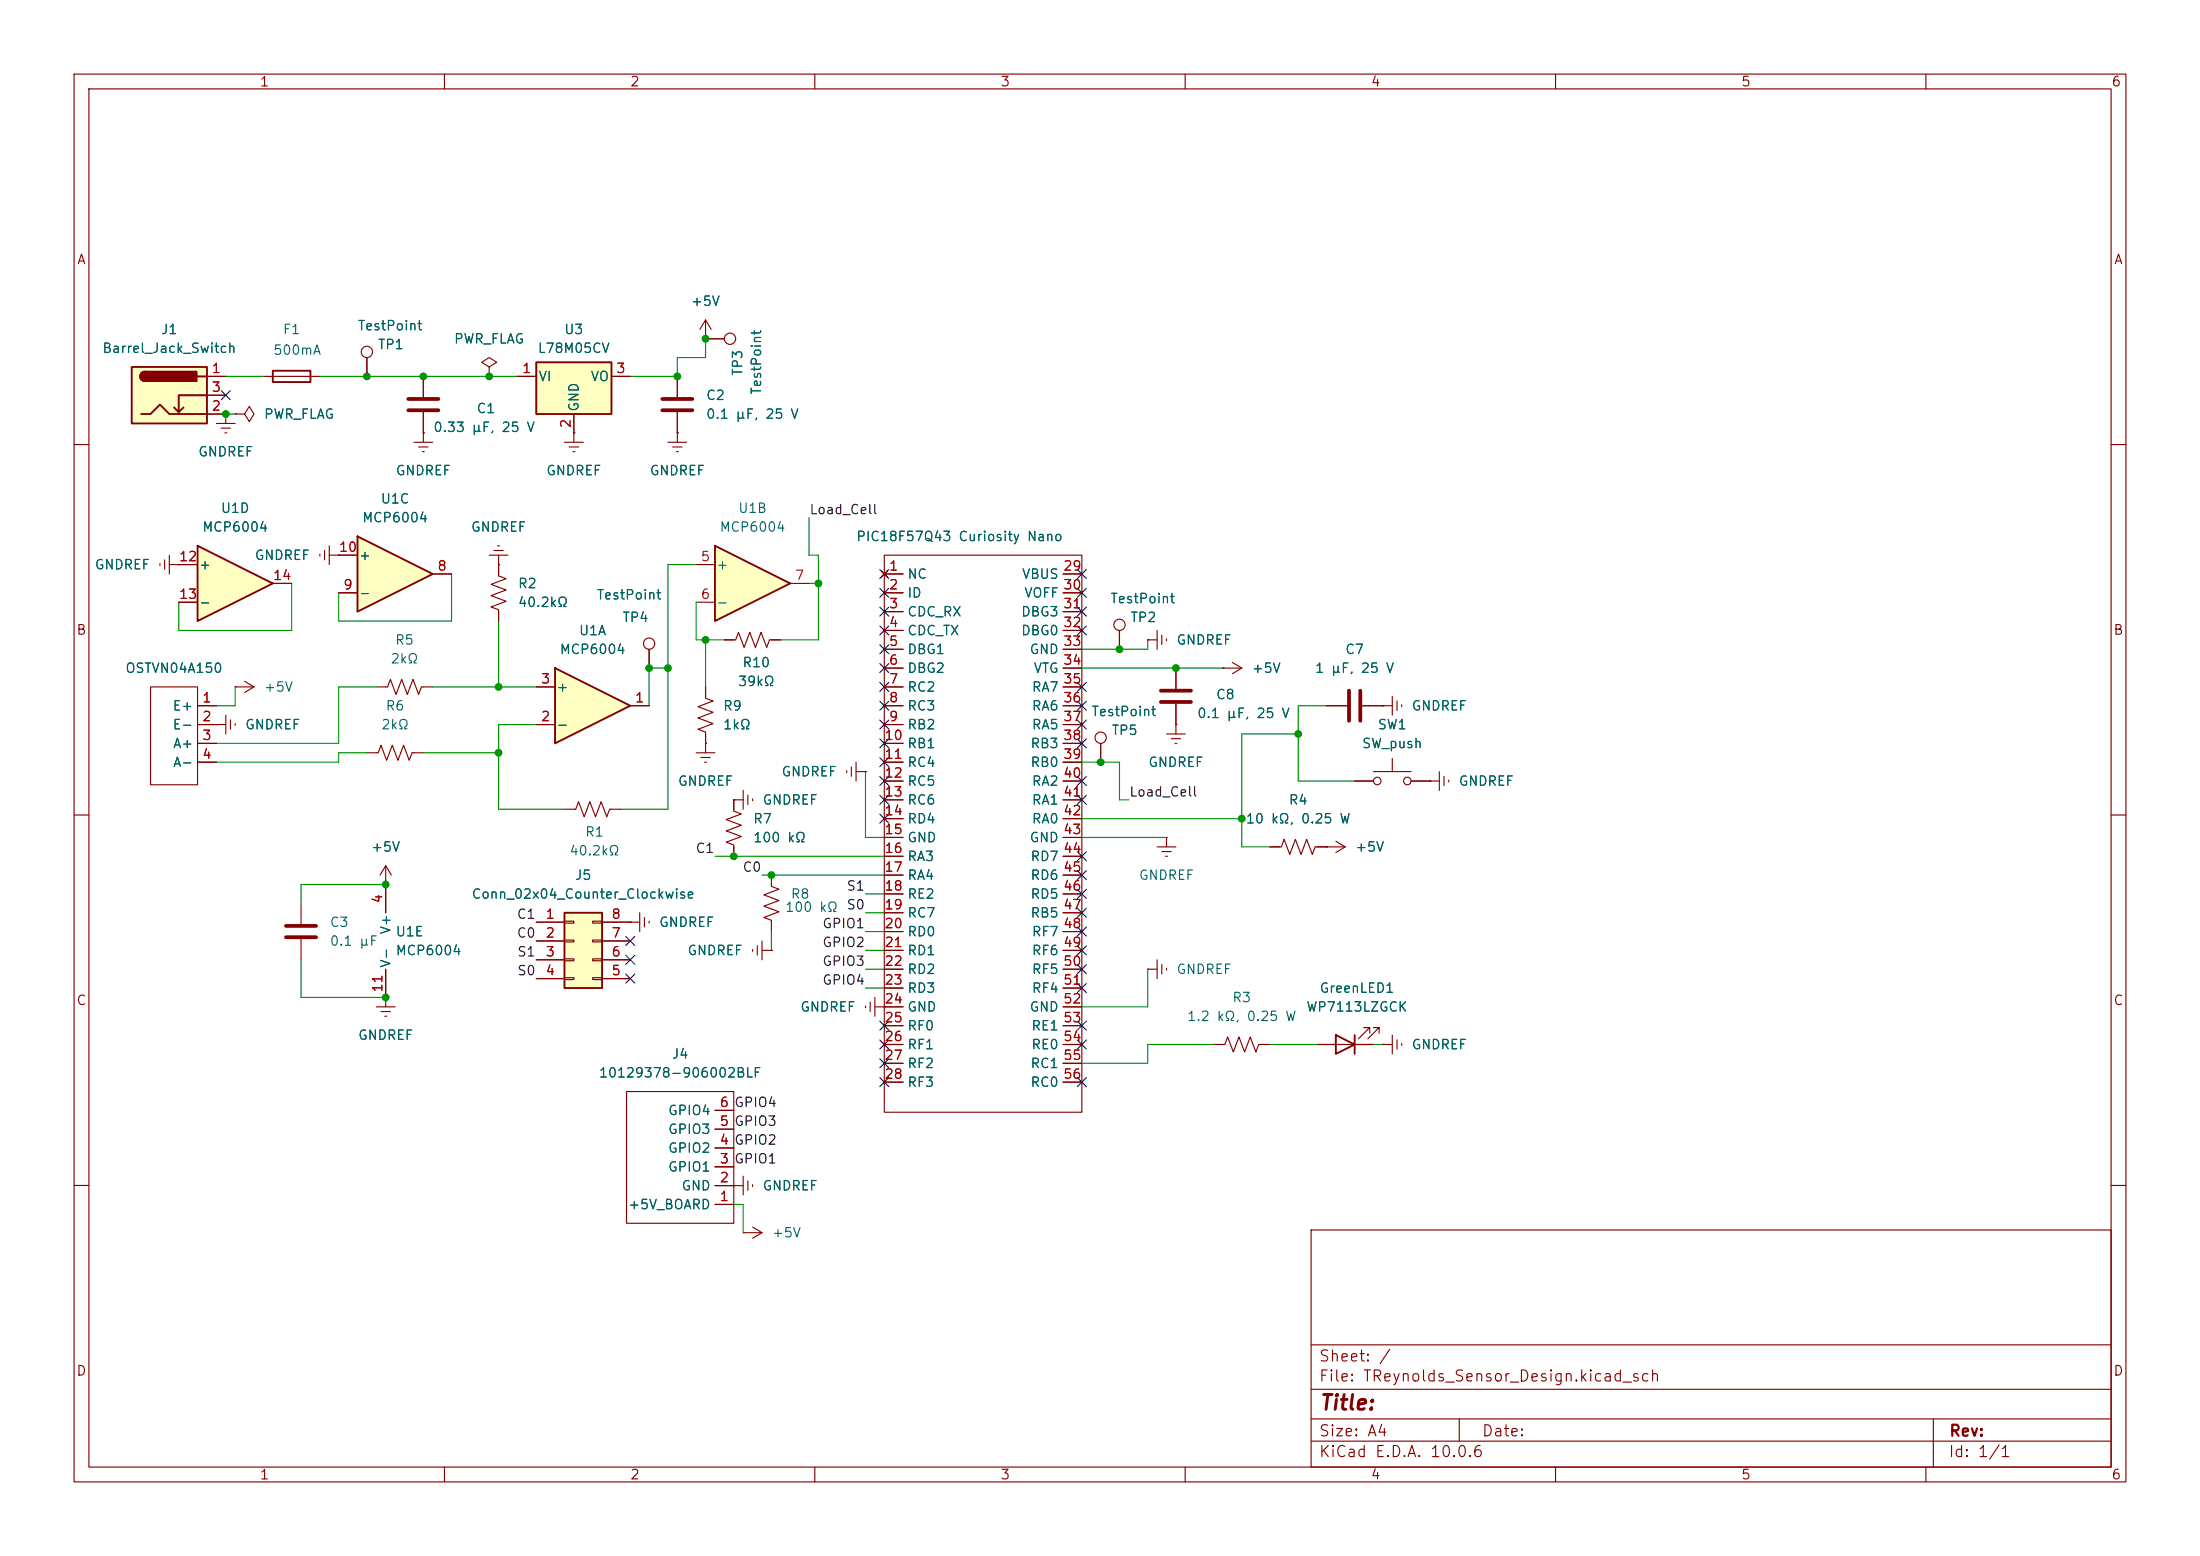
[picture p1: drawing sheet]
<svg xmlns="http://www.w3.org/2000/svg" width="297mm" height="210mm" viewBox="0 0 297 210" stroke-linecap="round" stroke-linejoin="round" font-family="sans-serif">
<g fill="none" stroke="#840000" stroke-width=".15">
<path d="M10 10h277v190h-277zM12 12h273v186h-273zM60 10v2M110 10v2M160 10v2M210 10v2M260 10v2M57.1 50.8v2.8M57.1 55.6v2.8M66 49.5l1.1-.6-1.1-.6-1 .6 1 .6v1.3M66 50.8h.1M10 60h2"/>
<path d="M285 60h2M31.7 92.7h.1M31.7 92.7h2.6M33 91.9l1.3 .8M34.3 92.7l-1.3 .8M10 110h2M285 110h2M10 160h2M177 166h108v32h-108zM285 160h2M60 198v2M110 198v2"/>
<path d="M160 198v2M177 194.5h108M177 191.5h108M177 187.5h108M177 181.5h108M197 191.5v3M210 198v2M260 198v2M261 191.5v6.5"/>
</g>
<path d="M55.1 53.8h4.1M55.1 55.4h4.1" fill="none" stroke="#840000" stroke-width=".51"/>
<path d="M26.7 73.7l10.1 5-10.1 5.1z" fill="#ffffc2"/>
<path d="M26.7 73.7l10.1 5-10.1 5.1z" fill="none" stroke="#840000" stroke-width=".25"/>
<path d="M24.1 76.2h2.6M36.8 78.7h2.6M24.1 81.3h2.6M94 101.6h2.5M94.6 102.2h1.3M95.1 102.9h.3M95.2 100.3h.1M95.2 100.3v1.3" fill="none" stroke="#840000" stroke-width=".15"/>
<path d="M76.2 123.2h5.1v10.2h-5.1z" fill="#ffffc2"/>
<path d="M76.2 123.2h5.1v10.2h-5.1z" fill="none" stroke="#840000" stroke-width=".25"/>
<g fill="none" stroke="#840000" stroke-width=".15">
<path d="M156.2 114.3h2.5M156.8 114.9h1.3M157.4 115.6h.2M157.5 113h.1M157.5 113v1.3M72.4 124.5h3.8M72.4 127h3.8M72.4 129.5h3.8M72.4 132.1h3.8M76.2 124.3h1.3v.3h-1.3zM76.2 126.9h1.3v.2h-1.3zM76.2 129.4h1.3v.3h-1.3z"/>
<path d="M76.2 132h1.3v.2h-1.3zM80 124.3h1.3v.3h-1.3zM80 126.9h1.3v.2h-1.3zM80 129.4h1.3v.3h-1.3zM80 132h1.3v.2h-1.3zM81.3 124.5h3.8M81.3 127h3.8M81.3 129.5h3.8M81.3 132.1h3.8"/>
</g>
<path d="M72.4 48.9h10.1v7h-10.1z" fill="#ffffc2"/>
<path d="M36.8 50h5.1v1.6h-5.1zM72.4 48.9h10.1v7h-10.1z" fill="none" stroke="#840000" stroke-width=".25"/>
<g fill="none" stroke="#840000" stroke-width=".15">
<path d="M35.6 50.8h7.6M49.5 48.3v2.5M69.8 50.8h2.6M77.5 55.9v2.5M82.5 50.8h2.6"/>
<circle cx="49.5" cy="47.5" r=".76"/>
</g>
<path d="M74.9 90.2l10.2 5.1-10.2 5z" fill="#ffffc2"/>
<path d="M74.9 90.2l10.2 5.1-10.2 5z" fill="none" stroke="#840000" stroke-width=".25"/>
<g fill="none" stroke="#840000" stroke-width=".15">
<path d="M76.2 59.7h2.5M77.5 58.4h.1M77.5 58.4v1.3M76.8 60.3h1.3M77.3 61h.3M72.4 97.8h2.5M72.4 92.7h2.5M85.1 95.3h2.5M87.6 87.6v2.6M52.1 119.4v3.8M40.6 121.9v2.8M40.6 126.7v2.8"/>
<path d="M50.8 135.9h2.5M51.4 136.5h1.3M51.9 137.2h.3M52.1 134.6h.1M52.1 130.8v5.1"/>
<circle cx="87.6" cy="86.9" r=".76"/>
</g>
<path d="M38.6 125h4.1M38.6 126.5h4.1" fill="none" stroke="#840000" stroke-width=".51"/>
<path d="M17.8 49.5h10.1v7.7h-10.1z" fill="#ffffc2"/>
<path d="M17.8 49.5h10.1v7.7h-10.1zM19 55.9h1.3l1.3-1.3 1.3 1.3h5M19.6 50.2a.64 .64 0 0 0-.7 .6 .64 .64 0 0 0 .7 .6M24.8 55l-.7 .6M26.7 50.8h1.2M27.9 53.3h-3.8v2.3l-.6-.6" fill="none" stroke="#840000" stroke-width=".25"/>
<g fill="#840000" stroke="#840000" stroke-width=".25">
<path d="M19.1 50.4l.5-.2v1.2a.63 .63 0 0 1-.6-.4 .63 .63 0 0 1 .1-.6z"/>
<path d="M19.6 50.2h6.9v1.2h-6.9z"/>
</g>
<g fill="none" stroke="#840000" stroke-width=".15">
<path d="M27.9 50.8h2.6M27.9 55.9h2.6M27.9 53.3h2.6M90.2 59.7h2.5M91.4 58.4h.1M91.4 50.8v2.8M91.4 55.6v4.1M95.2 45.7h2.6M67.3 76.2v1.5l1 .4-2 .8 2 .7-2 .8 2 .8-2 .7 1 .4v1.5M90.8 60.3h1.3M91.3 61h.3M20.3 92.7h6.4v13.2h-6.4z"/>
<path d="M26.7 97.8h3.8M26.7 95.3h2.5M29.2 97.8h.1M30.5 96.5v2.6M31.1 97.2v1.2M31.7 97.7v.2M95.2 92.7v1.5l1.1 .4-2.1 .8 2.1 .7-2.1 .8 2.1 .8-2.1 .7 1 .4v1.5M97.8 86.4h1.5l.4-1.1 .8 2.1 .7-2.1 .8 2.1 .7-2.1 .8 2.1 .4-1h1.5M151.1 85.1v2.5M26.7 100.3h2.5M26.7 102.9h2.5M49.5 101.6h1.6l.3-1 .8 2 .8-2 .7 2 .8-2 .7 2 .4-1h1.5"/>
<path d="M52.1 119.4h.1M52.1 116.8l-.8 1.3M52.1 116.8l.7 1.3M52.1 116.8v2.6M76.2 109.2h1.5l.4-1 .8 2 .7-2 .8 2 .8-2 .7 2 .4-1h1.5M99.1 108v1.5l1 .4-2.1 .7 2.1 .8-2.1 .7 2.1 .8-2.1 .8 1.1 .3v1.6M114.3 104v.3M114.9 103.5v1.3M115.6 104.1h1.2M115.6 102.9v2.5M116.8 104.1h.1M85.1 124.5h.1"/>
<path d="M85.1 124.5h1.3M86.4 123.2v2.5M87 123.8v1.3M87.6 124.3v.3M116.8 135.8v.2M117.5 135.3v1.2M118.1 135.9h1.3M118.1 134.6v2.6M119.4 135.9h.1"/>
<circle cx="98.6" cy="45.7" r=".76"/>
<circle cx="151.1" cy="84.3" r=".76"/>
</g>
<path d="M89.4 53.8h4.1M89.4 55.4h4.1" fill="none" stroke="#840000" stroke-width=".51"/>
<path d="M96.5 73.7l10.2 5-10.2 5.1z" fill="#ffffc2"/>
<path d="M96.5 73.7l10.2 5-10.2 5.1zM180.3 139.7l2.6 1.3-2.6 1.2zM182.9 139.7v2.5" fill="none" stroke="#840000" stroke-width=".25"/>
<g fill="none" stroke="#840000" stroke-width=".15">
<path d="M29.2 57.2h2.5M29.8 57.8h1.3M30.4 58.4h.2M30.5 55.9h.1M30.5 55.9v1.3M31.7 55.9h1.3l.7-1 .6 1-.6 1-.7-1M31.7 55.9h.1M55.9 59.7h2.5M57.1 58.4h.1M57.1 58.4v1.3M95.2 45.7h.1M95.2 43.2l-.7 1.3"/>
<path d="M95.2 43.2l.8 1.3M95.2 43.2v2.5M56.5 60.3h1.3M57 61h.3M94 76.2h2.5M106.7 78.7h2.5M119 77.1l.8 .8M119.4 74.9h26.6v75.2h-26.6zM119.4 77.5h2.5M119.8 77.1l-.8 .8M143.5 77.5h2.5M94 81.3h2.5"/>
<path d="M119.4 95.3h2.5M119.4 90.2h2.5M119.4 80h2.5M119.4 82.6h2.5M119.4 85.1h2.5M119.4 87.6h2.5M119.4 92.7h2.5M119.4 97.8h2.5M143.5 95.3h2.5M143.5 90.2h2.5M143.5 80h2.5M143.5 82.6h2.5"/>
<path d="M143.5 85.1h2.5M143.5 87.6h2.5M143.5 92.7h2.5M143.5 97.8h2.5M154.9 86.4h.1M154.9 86.4h1.3M156.2 85.1v2.5M156.8 85.7v1.3M157.5 99.1h2.5M157.5 86.2v.3M158.1 99.7h1.3M158.7 97.8h.1"/>
<path d="M158.7 90.2v2.8M158.7 95v4.1M165.1 90.2h.1M165.1 90.2h2.5M166.4 89.4l1.2 .8M167.6 90.2l-1.2 .7M179.1 95.3h2.8M183.9 95.3h4.1M186.7 95.3h.1M188 94v2.5M188.6 94.6v1.3M189.2 95.1v.3"/>
<path d="M99.1 108h.1M99.1 108h1.2M100.3 106.7v2.5M101 107.3v1.3M101.6 107.8v.3M104.1 118.1v1.5l1.1 .4-2.1 .8 2.1 .7-2.1 .8 2.1 .8-2.1 .7 1 .4v1.5M119.4 108h2.5M119.4 105.4h2.5M119.4 100.3h2.5M119.4 102.9h2.5M119.4 110.5h2.5M119.4 113h2.5"/>
<path d="M119.4 115.6h2.5M119.4 118.1h2.5M143.5 108h2.5M143.5 105.4h2.5M143.5 100.3h2.5M143.5 102.9h2.5M143.5 110.5h2.5M143.5 113h2.5M143.5 115.6h2.5M143.5 118.1h2.5M148.6 100.3v2.6M158.6 100.3h.3"/>
<path d="M171.4 114.3h1.6l.4-1 .7 2 .8-2 .7 2 .8-2 .8 2 .3-1h4.1M179.1 114.3h.1M180.3 113.5l1.3 .8M181.6 114.3l-1.3 .8M182.9 105.4h2.5M185.4 104.1h5.1M188 102.4v1.7M190.5 105.4h3.8M193 105.4h.1M194.3 104.1v2.6M194.9 104.8v1.2M195.6 105.3v.2"/>
<path d="M101.6 128.1v.3M102.2 127.6v1.3M102.9 128.3h1.2M102.9 127v2.5M104.1 128.3h.1M119.4 130.8h2.5M119.4 120.7h2.5M119.4 123.2h2.5M119.4 125.7h2.5M119.4 128.3h2.5M119.4 133.4h2.5M119.4 135.9h2.5"/>
<path d="M119.4 138.4h2.5M143.5 130.8h2.5M143.5 120.7h2.5M143.5 123.2h2.5M143.5 125.7h2.5M143.5 128.3h2.5M143.5 133.4h2.5M143.5 135.9h2.5M143.5 138.4h2.5M154.9 130.8h.1M154.9 130.8h1.3M156.2 129.5v2.6"/>
<path d="M156.8 130.2v1.2M157.5 130.7v.2M184.9 139.4v-.7h-.8h.8l-1.5 1.5M186.2 139.4v-.7h-.8h.8l-1.5 1.5M188 139.7v2.5M84.6 147.3h14.5v17.8h-14.5zM96.5 157.5h2.6M96.5 154.9h2.6M96.5 152.4h2.6M96.5 149.9h2.6M100.3 158.8v2.5M101 159.4v1.3"/>
<path d="M101.6 159.9v.2M119.4 141h2.5M119.4 143.5h2.5M119.4 146.1h2.5M143.5 141h2.5M143.5 143.5h2.5M143.5 146.1h2.5M163.8 141h1.6l.3-1 .8 2 .8-2 .7 2 .8-2 .7 2 .4-1h1.5M177.8 141h7.6M186.7 141h.1M186.7 141h1.3M188.6 140.3v1.3"/>
<path d="M189.2 140.8v.3M96.5 162.6h2.6M96.5 160h3.8M99.1 160h.1M100.3 166.4h.1M100.3 166.4h2.6M101.6 165.6l1.3 .8M102.9 166.4l-1.3 .7"/>
<circle cx="148.6" cy="99.6" r=".76"/>
<circle cx="185.9" cy="105.4" r=".51"/>
<circle cx="190" cy="105.4" r=".51"/>
</g>
<path d="M156.7 93.2h4.1M156.7 94.7h4.1M182.1 93.2v4.1M183.6 93.2v4.1" fill="none" stroke="#840000" stroke-width=".51"/>
<path d="M48.3 72.4l10.1 5.1-10.1 5.1z" fill="#ffffc2"/>
<path d="M48.3 72.4l10.1 5.1-10.1 5.1z" fill="none" stroke="#840000" stroke-width=".25"/>
<g fill="none" stroke="#840000" stroke-width=".15">
<path d="M27.9 50.8h2.6M27.9 55.9h2.6M27.9 53.3h2.6M30.5 55.9h.1M31.7 55.9h.1M49.5 48.3v2.5M57.1 58.4h.1M57.1 50.8v2.8M57.1 55.6v2.8M66 50.8h.1M69.8 50.8h2.6M77.5 58.4h.1"/>
<path d="M77.5 55.9v2.5M82.5 50.8h2.6M91.4 58.4h.1M91.4 50.8v2.8M91.4 55.6v2.8M95.2 45.7h.1M95.2 45.7h2.6M21.6 76.1v.2M22.2 75.6v1.2M22.9 76.2h3.8M22.9 74.9v2.6M24.1 76.2h.1"/>
<path d="M36.8 78.7h2.6M43.2 74.8v.3M43.8 74.3v1.3M44.4 74.9h3.9M44.4 73.7v2.5M45.7 74.9h.1M58.4 77.5h2.6M66 74.9h2.6M66.7 74.3h1.2M67.2 73.7h.2M67.3 76.2h.1M67.3 74.9v2.6"/>
<path d="M119 77.1l.8 .8M119.4 77.5h2.5M119.8 77.1l-.8 .8M143.5 77.5h2.5M24.1 81.3h2.6M26.7 95.3h2.5M26.7 97.8h2.5M29.2 97.8h.1M45.7 80h2.6M50.8 92.7h1.5l.4-1 .8 2 .7-2 .8 2 .8-2 .7 2 .4-1h1.5M67.3 82.6v1.2M72.4 92.7h2.5"/>
<path d="M72.4 97.8h2.5M85.1 95.3h2.5M87.6 87.6v2.6M95.2 92.7v1.3M95.2 99.1v1.2M97.8 86.4h1.3M104.1 86.4h1.3M119.4 80h2.5M119.4 92.7h2.5M119.4 82.6h2.5M119.4 85.1h2.5M119.4 87.6h2.5"/>
<path d="M119.4 90.2h2.5M119.4 95.3h2.5M119.4 97.8h2.5M143.5 80h2.5M143.5 92.7h2.5M143.5 82.6h2.5M143.5 85.1h2.5M143.5 87.6h2.5M143.5 90.2h2.5M143.5 95.3h2.5M143.5 97.8h2.5M151.1 85.1v2.5"/>
<path d="M154.9 86.4h.1M158.7 97.8h.1M158.7 90.2v2.8M158.7 95v2.8M165.1 90.2h.1M179.1 95.3h2.8M183.9 95.3h2.8M186.7 95.3h.1M26.7 100.3h2.5M26.7 102.9h2.5M52.1 119.4h.1M52.1 119.4v3.8"/>
<path d="M95.2 100.3h.1M99.1 108h.1M99.1 108v1.2M99.1 114.3v1.3M116.8 104.1h.1M119.4 100.3h2.5M119.4 102.9h2.5M119.4 105.4h2.5M119.4 108h2.5M119.4 110.5h2.5M119.4 113h2.5M119.4 115.6h2.5"/>
<path d="M119.4 118.1h2.5M143.5 100.3h2.5M143.5 102.9h2.5M143.5 105.4h2.5M143.5 108h2.5M143.5 110.5h2.5M143.5 113h2.5M143.5 115.6h2.5M143.5 118.1h2.5M148.6 100.3v2.6M171.4 114.3h1.3M177.8 114.3h1.3"/>
<path d="M179.1 114.3h.1M182.9 105.4h2.5M190.5 105.4h2.5M193 105.4h.1M52.1 134.6h.1M52.1 130.8v3.8M72.4 124.5h3.8M72.4 127h3.8M72.4 129.5h3.8M72.4 132.1h3.8M81.3 124.5h3.8M81.3 127h3.8"/>
<path d="M81.3 129.5h3.8M81.3 132.1h3.8M85.1 124.5h.1M104.1 128.3h.1M119.4 135.9h.1M119.4 120.7h2.5M119.4 123.2h2.5M119.4 125.7h2.5M119.4 128.3h2.5M119.4 130.8h2.5M119.4 133.4h2.5M119.4 135.9h2.5"/>
<path d="M119.4 138.4h2.5M143.5 120.7h2.5M143.5 123.2h2.5M143.5 125.7h2.5M143.5 128.3h2.5M143.5 130.8h2.5M143.5 133.4h2.5M143.5 135.9h2.5M143.5 138.4h2.5M96.5 157.5h2.6M96.5 154.9h2.6M96.5 152.4h2.6"/>
<path d="M96.5 149.9h2.6M119.4 141h2.5M119.4 143.5h2.5M119.4 146.1h2.5M143.5 141h2.5M143.5 143.5h2.5M143.5 146.1h2.5M177.8 141h2.5M182.9 141h2.5M186.7 141h.1M96.5 162.6h2.6M96.5 160h2.6"/>
<path d="M99.1 160h.1"/>
</g>
<g fill="none" stroke="#009600" stroke-width=".15">
<path d="M30.5 50.8h5.1M30.5 55.9h1.2M43.2 50.8h26.6M95.2 45.7v2.6h-3.8v2.5h-6.3M39.4 78.7v6.4h-15.3v-3.8M61 77.5v6.3h-15.3v-3.8M94 76.2h-3.8v33h-6.4M109.2 69.9v5h1.3v11.5h-5.1M109.2 78.7h1.3M31.7 92.7v2.6h-2.5M50.8 92.7h-5.1v7.6h-16.5M58.4 92.7h14"/>
<path d="M67.3 83.8v8.9M72.4 97.8h-5.1v11.4h8.9M90.2 90.2h-2.6v5.1M94 81.3v5.1h3.8M95.2 86.4v6.3M146 90.2h19.1M154.9 86.4v1.2h-8.9M175.3 99.1h-7.7v15.2h3.8M179.1 95.3h-3.8v10.1h7.6M49.5 101.6h-3.8v1.3h-16.5M52.1 119.4h-11.5v2.5M57.1 101.6h10.2"/>
<path d="M96.5 115.6h22.9M102.9 118.1h16.5M116.8 104.1v8.9h2.6M146 102.9h5.1v5.1h1.3M146 113h11.5M146 110.5h21.6M40.6 129.5v5.1h11.5M104.1 125.7v2.6M116.8 133.4h2.6M116.8 125.7h2.6M116.8 130.8h2.6M116.8 128.3h2.6"/>
<path d="M116.8 120.7h2.6M116.8 123.2h2.6M154.9 130.8v5.1h-8.9M163.8 141h-8.9v2.5h-8.9M171.4 141h6.4M185.4 141h1.3M99.1 162.6h1.2v3.8"/>
</g>
<g fill="none" stroke="#000084" stroke-width=".15">
<path d="M29.9 52.7l1.2 1.2M31.1 52.7l-1.2 1.2M118.8 76.9l1.2 1.2M118.8 79.4l1.2 1.2M120 76.9l-1.2 1.2M120 79.4l-1.2 1.2M145.4 79.4l1.3 1.2M145.4 76.9l1.3 1.2M146.7 79.4l-1.3 1.2M146.7 76.9l-1.3 1.2M118.8 99.7l1.2 1.2M118.8 94.6l1.2 1.3"/>
<path d="M118.8 87l1.2 1.2M118.8 81.9l1.2 1.3M118.8 89.6l1.2 1.2M118.8 97.2l1.2 1.2M118.8 92.1l1.2 1.2M118.8 84.5l1.2 1.2M120 99.7l-1.2 1.2M120 94.6l-1.2 1.3M120 87l-1.2 1.2M120 81.9l-1.2 1.3M120 89.6l-1.2 1.2M120 97.2l-1.2 1.2"/>
<path d="M120 92.1l-1.2 1.2M120 84.5l-1.2 1.2M145.4 97.2l1.3 1.2M145.4 81.9l1.3 1.3M145.4 99.7l1.3 1.2M145.4 94.6l1.3 1.3M145.4 92.1l1.3 1.2M145.4 84.5l1.3 1.2M146.7 97.2l-1.3 1.2M146.7 81.9l-1.3 1.3M146.7 99.7l-1.3 1.2M146.7 94.6l-1.3 1.3"/>
<path d="M146.7 92.1l-1.3 1.2M146.7 84.5l-1.3 1.2M118.8 102.3l1.2 1.2M118.8 107.3l1.2 1.3M118.8 104.8l1.2 1.2M118.8 109.9l1.2 1.2M120 102.3l-1.2 1.2M120 107.3l-1.2 1.3M120 104.8l-1.2 1.2M120 109.9l-1.2 1.2M145.4 107.3l1.3 1.3M145.4 115l1.3 1.2"/>
<path d="M145.4 104.8l1.3 1.2M145.4 117.5l1.3 1.2M146.7 107.3l-1.3 1.3M146.7 115l-1.3 1.2M146.7 104.8l-1.3 1.2M146.7 117.5l-1.3 1.2M84.5 131.5l1.2 1.2M84.5 128.9l1.2 1.2M84.5 126.4l1.2 1.2M85.7 128.9l-1.2 1.2M85.7 131.5l-1.2 1.2M85.7 126.4l-1.2 1.2"/>
<path d="M118.8 137.8l1.2 1.2M120 137.8l-1.2 1.2M145.4 132.7l1.3 1.3M145.4 137.8l1.3 1.2M145.4 127.7l1.3 1.2M145.4 120l1.3 1.3M145.4 122.6l1.3 1.2M145.4 125.1l1.3 1.2M145.4 130.2l1.3 1.2M146.7 132.7l-1.3 1.3M146.7 137.8l-1.3 1.2M146.7 127.7l-1.3 1.2"/>
<path d="M146.7 120l-1.3 1.3M146.7 122.6l-1.3 1.2M146.7 125.1l-1.3 1.2M146.7 130.2l-1.3 1.2M118.8 142.9l1.2 1.2M118.8 145.4l1.2 1.3M118.8 140.4l1.2 1.2M120 142.9l-1.2 1.2M120 145.4l-1.2 1.3M120 140.4l-1.2 1.2M145.4 140.4l1.3 1.2M145.4 145.4l1.3 1.3"/>
<path d="M146.7 140.4l-1.3 1.2M146.7 145.4l-1.3 1.3"/>
</g>
<g fill="#009600" stroke="#009600" stroke-width=".14">
<circle cx="87.6" cy="90.2" r=".46"/>
<circle cx="52.1" cy="134.6" r=".46"/>
<circle cx="52.1" cy="119.4" r=".46"/>
<circle cx="151.1" cy="87.6" r=".46"/>
<circle cx="167.6" cy="110.5" r=".46"/>
<circle cx="148.6" cy="102.9" r=".46"/>
<circle cx="158.7" cy="90.2" r=".46"/>
<circle cx="99.1" cy="115.6" r=".46"/>
<circle cx="95.2" cy="45.7" r=".46"/>
<circle cx="66" cy="50.8" r=".46"/>
<circle cx="67.3" cy="92.7" r=".46"/>
<circle cx="91.4" cy="50.8" r=".46"/>
<circle cx="175.3" cy="99.1" r=".46"/>
<circle cx="49.5" cy="50.8" r=".46"/>
<circle cx="57.1" cy="50.8" r=".46"/>
<circle cx="67.3" cy="101.6" r=".46"/>
<circle cx="30.5" cy="55.9" r=".46"/>
<circle cx="90.2" cy="90.2" r=".46"/>
<circle cx="95.2" cy="86.4" r=".46"/>
<circle cx="110.5" cy="78.7" r=".46"/>
<circle cx="104.1" cy="118.1" r=".46"/>
</g>
<text font-size="2" fill="#840000" x="178" y="190.8">Title:</text>
<g font-size="1.5" fill="#840000">
<text x="178" y="184.1">Sheet: /</text>
<text x="178" y="186.8">File: TReynolds_Sensor_Design.kicad_sch</text>
<text x="178" y="197">KiCad E.D.A. 10.0.6</text>
<text x="178" y="194.2">Size: A4</text>
<text x="200" y="194.2">Date:</text>
<text x="263" y="197">Id: 1/1</text>
<text x="263" y="194.2">Rev:</text>
</g>
<g font-size="1.3" fill="#840000">
<text x="35" y="12">1</text>
<text x="85" y="12">2</text>
<text x="135" y="12">3</text>
<text x="185" y="12">4</text>
<text x="235" y="12">5</text>
<text x="285" y="12">6</text>
<text x="10.3" y="36">A</text>
<text x="285.3" y="36">A</text>
<text x="10.2" y="86">B</text>
<text x="285.2" y="86">B</text>
<text x="10.2" y="136">C</text>
<text x="285.2" y="136">C</text>
<text x="10.2" y="186">D</text>
<text x="285.2" y="186">D</text>
<text x="35" y="200">1</text>
<text x="85" y="200">2</text>
<text x="135" y="200">3</text>
<text x="185" y="200">4</text>
<text x="235" y="200">5</text>
<text x="285" y="200">6</text>
</g>
<g font-size="1.3" fill="#006464">
<text x="93.2" y="41.6">+5V</text>
<text x="13.7" y="48">Barrel_Jack_Switch</text>
<text x="21.6" y="45.4">J1</text>
<text x="38.1" y="45.4">F1</text>
<text x="48.2" y="44.9">TestPoint</text>
<text x="50.9" y="47.4">TP1</text>
<text x="61.2" y="46.7">PWR_FLAG</text>
<text x="72.5" y="48">L78M05CV</text>
<text x="76.1" y="45.4">U3</text>
<text x="36.8" y="48.2">500mA</text>
<text x="72.6" y="51.8">VI</text>
<text x="79.6" y="51.8">VO</text>
<text x="100.5" y="50.8" transform="rotate(-90 100.5 50.8)">TP3</text>
<text x="103.1" y="53.4" transform="rotate(-90 103.1 53.4)">TestPoint</text>
<text x="35.5" y="56.8">PWR_FLAG</text>
<text x="58.4" y="58.6">0.33 µF, 25 V</text>
<text x="64.2" y="56.1">C1</text>
<text x="78.4" y="55.7" transform="rotate(-90 78.4 55.7)">GND</text>
<text x="95.2" y="54.3">C2</text>
<text x="95.2" y="56.8">0.1 µF, 25 V</text>
<text x="26.7" y="61.9">GNDREF</text>
<text x="53.3" y="64.5">GNDREF</text>
<text x="73.7" y="64.5">GNDREF</text>
<text x="87.6" y="64.5">GNDREF</text>
<text x="29.7" y="69.5">U1D</text>
<text x="48.8" y="70.8">MCP6004</text>
<text x="51.3" y="68.3">U1C</text>
<text x="99.6" y="69.5">U1B</text>
<text x="12.7" y="77.2">GNDREF</text>
<text x="26.8" y="77.2">+</text>
<text x="27.2" y="72.1">MCP6004</text>
<text x="34.3" y="75.9">GNDREF</text>
<text x="48.4" y="75.9">+</text>
<text x="63.5" y="72.1">GNDREF</text>
<text x="96.6" y="77.2">+</text>
<text x="97.1" y="72.1">MCP6004</text>
<text x="115.5" y="73.4">PIC18F57Q43 Curiosity Nano</text>
<text x="26.8" y="82.2">-</text>
<text x="48.4" y="81">-</text>
<text x="69.8" y="79.7">R2</text>
<text x="69.8" y="82.2">40.2kΩ</text>
<text x="80.5" y="81.2">TestPoint</text>
<text x="96.6" y="82.2">-</text>
<text x="122.4" y="78.4">NC</text>
<text x="122.4" y="81">ID</text>
<text x="122.4" y="83.5">CDC_RX</text>
<text x="137.8" y="83.5">DBG3</text>
<text x="137.9" y="78.4">VBUS</text>
<text x="138.2" y="81">VOFF</text>
<text x="149.8" y="81.7">TestPoint</text>
<text x="52.6" y="89.9">2kΩ</text>
<text x="53.2" y="87.3">R5</text>
<text x="75.5" y="88.6">MCP6004</text>
<text x="78.1" y="86.1">U1A</text>
<text x="83.9" y="84.3">TP4</text>
<text x="122.4" y="86.1">CDC_TX</text>
<text x="122.4" y="88.6">DBG1</text>
<text x="137.8" y="86.1">DBG0</text>
<text x="138.9" y="88.6">GND</text>
<text x="152.5" y="84.3">TP2</text>
<text x="158.7" y="87.3">GNDREF</text>
<text x="181.5" y="88.6">C7</text>
<text x="16.8" y="91.1">OSTVN04A150</text>
<text x="35.5" y="93.7">+5V</text>
<text x="75" y="93.7">+</text>
<text x="99.5" y="92.9">39kΩ</text>
<text x="100.1" y="90.4">R10</text>
<text x="122.4" y="91.1">DBG2</text>
<text x="122.4" y="93.7">RC2</text>
<text x="139.2" y="93.7">RA7</text>
<text x="139.4" y="91.1">VTG</text>
<text x="164.1" y="94.7">C8</text>
<text x="168.9" y="91.1">+5V</text>
<text x="177.4" y="91.1">1 µF, 25 V</text>
<text x="23.2" y="96.2">E+</text>
<text x="23.2" y="98.8">E-</text>
<text x="23.3" y="101.3">A+</text>
<text x="33" y="98.8">GNDREF</text>
<text x="51.4" y="98.8">2kΩ</text>
<text x="52" y="96.2">R6</text>
<text x="75" y="98.8">-</text>
<text x="97.5" y="96.2">R9</text>
<text x="97.5" y="98.8">1kΩ</text>
<text x="122.4" y="96.2">RC3</text>
<text x="122.4" y="98.8">RB2</text>
<text x="122.4" y="101.3">RB1</text>
<text x="139" y="101.3">RB3</text>
<text x="139.2" y="96.2">RA6</text>
<text x="139.2" y="98.8">RA5</text>
<text x="147.3" y="97">TestPoint</text>
<text x="150" y="99.5">TP5</text>
<text x="161.5" y="97.2">0.1 µF, 25 V</text>
<text x="183.8" y="101.3">SW_push</text>
<text x="185.9" y="98.8">SW1</text>
<text x="190.5" y="96.2">GNDREF</text>
<text x="23.3" y="103.8">A-</text>
<text x="91.4" y="106.4">GNDREF</text>
<text x="105.4" y="105.1">GNDREF</text>
<text x="122.4" y="103.8">RC4</text>
<text x="122.4" y="106.4">RC5</text>
<text x="139" y="103.8">RB0</text>
<text x="139.2" y="106.4">RA2</text>
<text x="154.9" y="103.8">GNDREF</text>
<text x="196.8" y="106.4">GNDREF</text>
<text x="78.9" y="113.2">R1</text>
<text x="101.6" y="111.5">R7</text>
<text x="101.6" y="114">100 kΩ</text>
<text x="102.9" y="108.9">GNDREF</text>
<text x="122.4" y="108.9">RC6</text>
<text x="122.4" y="111.5">RD4</text>
<text x="122.4" y="114">GND</text>
<text x="138.9" y="114">GND</text>
<text x="139.2" y="108.9">RA1</text>
<text x="139.2" y="111.5">RA0</text>
<text x="168.1" y="111.5">10 kΩ, 0.25 W</text>
<text x="173.9" y="108.9">R4</text>
<text x="50" y="115.3">+5V</text>
<text x="76.8" y="115.8">40.2kΩ</text>
<text x="77.5" y="119.1">J5</text>
<text x="122.4" y="116.5">RA3</text>
<text x="122.4" y="119.1">RA4</text>
<text x="139" y="116.5">RD7</text>
<text x="139" y="119.1">RD6</text>
<text x="153.7" y="119.1">GNDREF</text>
<text x="182.9" y="115.3">+5V</text>
<text x="44.4" y="125.4">C3</text>
<text x="63.6" y="121.6">Conn_02x04_Counter_Clockwise</text>
<text x="88.9" y="125.4">GNDREF</text>
<text x="105.9" y="123.4">100 kΩ</text>
<text x="106.7" y="121.6">R8</text>
<text x="122.4" y="121.6">RE2</text>
<text x="122.4" y="124.2">RC7</text>
<text x="139" y="121.6">RD5</text>
<text x="139" y="124.2">RB5</text>
<text x="44.4" y="128">0.1 µF</text>
<text x="53" y="130.7" transform="rotate(-90 53 130.7)">V-</text>
<text x="53" y="126.2" transform="rotate(-90 53 126.2)">V+</text>
<text x="53.3" y="126.7">U1E</text>
<text x="53.3" y="129.2">MCP6004</text>
<text x="92.7" y="129.2">GNDREF</text>
<text x="122.4" y="126.7">RD0</text>
<text x="122.4" y="129.2">RD1</text>
<text x="122.4" y="131.8">RD2</text>
<text x="139.2" y="126.7">RF7</text>
<text x="139.2" y="129.2">RF6</text>
<text x="139.2" y="131.8">RF5</text>
<text x="158.7" y="131.8">GNDREF</text>
<text x="108" y="136.9">GNDREF</text>
<text x="122.4" y="134.3">RD3</text>
<text x="122.4" y="136.9">GND</text>
<text x="138.9" y="136.9">GND</text>
<text x="139.2" y="134.3">RF4</text>
<text x="166.3" y="135.6">R3</text>
<text x="176.3" y="136.9">WP7113LZGCK</text>
<text x="178.1" y="134.3">GreenLED1</text>
<text x="48.3" y="140.7">GNDREF</text>
<text x="90.6" y="143.2">J4</text>
<text x="122.4" y="139.4">RF0</text>
<text x="122.4" y="141.9">RF1</text>
<text x="139.1" y="139.4">RE1</text>
<text x="139.1" y="141.9">RE0</text>
<text x="160.2" y="138.1">1.2 kΩ, 0.25 W</text>
<text x="190.5" y="141.9">GNDREF</text>
<text x="80.7" y="145.7">10129378-906002BLF</text>
<text x="122.4" y="144.5">RF2</text>
<text x="122.4" y="147">RF3</text>
<text x="139" y="144.5">RC1</text>
<text x="139" y="147">RC0</text>
<text x="90.1" y="155.9">GPIO2</text>
<text x="90.1" y="153.4">GPIO3</text>
<text x="90.1" y="150.8">GPIO4</text>
<text x="90.1" y="158.4">GPIO1</text>
<text x="91.9" y="161">GND</text>
<text x="102.9" y="161">GNDREF</text>
<text x="84.7" y="163.5">+5V_BOARD</text>
<text x="104.1" y="167.3">+5V</text>
</g>
<g font-size="1.3" fill="#a90000">
<text x="28.5" y="50.7">1</text>
<text x="28.5" y="53.2">3</text>
<text x="70.4" y="50.7">1</text>
<text x="83.1" y="50.7">3</text>
<text x="28.5" y="55.7">2</text>
<text x="77.3" y="57.9" transform="rotate(-90 77.3 57.9)">2</text>
<text x="24.1" y="76.1">12</text>
<text x="45.7" y="74.8">10</text>
<text x="59" y="77.3">8</text>
<text x="94.5" y="76.1">5</text>
<text x="119.9" y="77.3">1</text>
<text x="143.4" y="77.3">29</text>
<text x="24.1" y="81.1">13</text>
<text x="36.8" y="78.6">14</text>
<text x="46.3" y="79.9">9</text>
<text x="94.5" y="81.1">6</text>
<text x="107.2" y="78.6">7</text>
<text x="119.9" y="79.9">2</text>
<text x="119.9" y="82.4">3</text>
<text x="143.4" y="79.9">30</text>
<text x="143.4" y="82.4">31</text>
<text x="119.9" y="85">4</text>
<text x="119.9" y="87.5">5</text>
<text x="143.4" y="85">32</text>
<text x="143.4" y="87.5">33</text>
<text x="27.2" y="95.1">1</text>
<text x="72.9" y="92.6">3</text>
<text x="85.6" y="95.1">1</text>
<text x="119.9" y="90">6</text>
<text x="119.9" y="92.6">7</text>
<text x="119.9" y="95.1">8</text>
<text x="143.4" y="90">34</text>
<text x="143.4" y="92.6">35</text>
<text x="143.4" y="95.1">36</text>
<text x="27.2" y="97.7">2</text>
<text x="27.2" y="100.2">3</text>
<text x="72.9" y="97.7">2</text>
<text x="119.3" y="100.2">10</text>
<text x="119.9" y="97.7">9</text>
<text x="143.4" y="97.7">37</text>
<text x="143.4" y="100.2">38</text>
<text x="27.2" y="102.7">4</text>
<text x="119.3" y="102.7">11</text>
<text x="119.3" y="105.3">12</text>
<text x="119.3" y="107.8">13</text>
<text x="143.4" y="102.7">39</text>
<text x="143.4" y="105.3">40</text>
<text x="143.4" y="107.8">41</text>
<text x="119.3" y="110.4">14</text>
<text x="119.3" y="112.9">15</text>
<text x="143.4" y="110.4">42</text>
<text x="143.4" y="112.9">43</text>
<text x="119.3" y="115.4">16</text>
<text x="119.3" y="118">17</text>
<text x="143.4" y="115.4">44</text>
<text x="143.4" y="118">45</text>
<text x="51.9" y="122" transform="rotate(-90 51.9 122)">4</text>
<text x="73.6" y="124.3">1</text>
<text x="82.5" y="124.3">8</text>
<text x="119.3" y="120.5">18</text>
<text x="119.3" y="123.1">19</text>
<text x="119.3" y="125.6">20</text>
<text x="143.4" y="120.5">46</text>
<text x="143.4" y="123.1">47</text>
<text x="143.4" y="125.6">48</text>
<text x="73.6" y="126.9">2</text>
<text x="73.6" y="129.4">3</text>
<text x="73.6" y="131.9">4</text>
<text x="82.5" y="131.9">5</text>
<text x="82.5" y="129.4">6</text>
<text x="82.5" y="126.9">7</text>
<text x="119.3" y="128.1">21</text>
<text x="119.3" y="130.7">22</text>
<text x="143.4" y="128.1">49</text>
<text x="143.4" y="130.7">50</text>
<text x="51.9" y="134.1" transform="rotate(-90 51.9 134.1)">11</text>
<text x="119.3" y="133.2">23</text>
<text x="119.3" y="135.8">24</text>
<text x="143.4" y="133.2">51</text>
<text x="143.4" y="135.8">52</text>
<text x="119.3" y="138.3">25</text>
<text x="119.3" y="140.8">26</text>
<text x="119.3" y="143.4">27</text>
<text x="143.4" y="138.3">53</text>
<text x="143.4" y="140.8">54</text>
<text x="143.4" y="143.4">55</text>
<text x="97.1" y="149.7">6 GPIO4</text>
<text x="97.1" y="149.7">6</text>
<text x="119.3" y="145.9">28</text>
<text x="143.4" y="145.9">56</text>
<text x="97.1" y="154.8">4 GPIO2</text>
<text x="97.1" y="152.3">5 GPIO3</text>
<text x="97.1" y="154.8">4</text>
<text x="97.1" y="152.3">5</text>
<text x="97.1" y="159.9">2</text>
<text x="97.1" y="157.3">3 GPIO1</text>
<text x="97.1" y="157.3">3</text>
<text x="97.1" y="162.4">1</text>
</g>
<g font-size="1.3" fill="#0f0f0f">
<text x="109.2" y="69.7">Load_Cell</text>
<text x="152.4" y="107.8">Load_Cell</text>
<text x="93.8" y="115.4">C1</text>
<text x="100.2" y="118">C0</text>
<text x="69.7" y="124.3">C1</text>
<text x="110.9" y="125.6">GPIO1</text>
<text x="114.2" y="120.5">S1</text>
<text x="114.2" y="123.1">S0</text>
<text x="69.7" y="126.9">C0</text>
<text x="69.7" y="129.4">S1</text>
<text x="69.7" y="132">S0</text>
<text x="110.9" y="128.1">GPIO2</text>
<text x="110.9" y="130.7">GPIO3</text>
<text x="110.9" y="133.2">GPIO4</text>
</g>
</svg>
